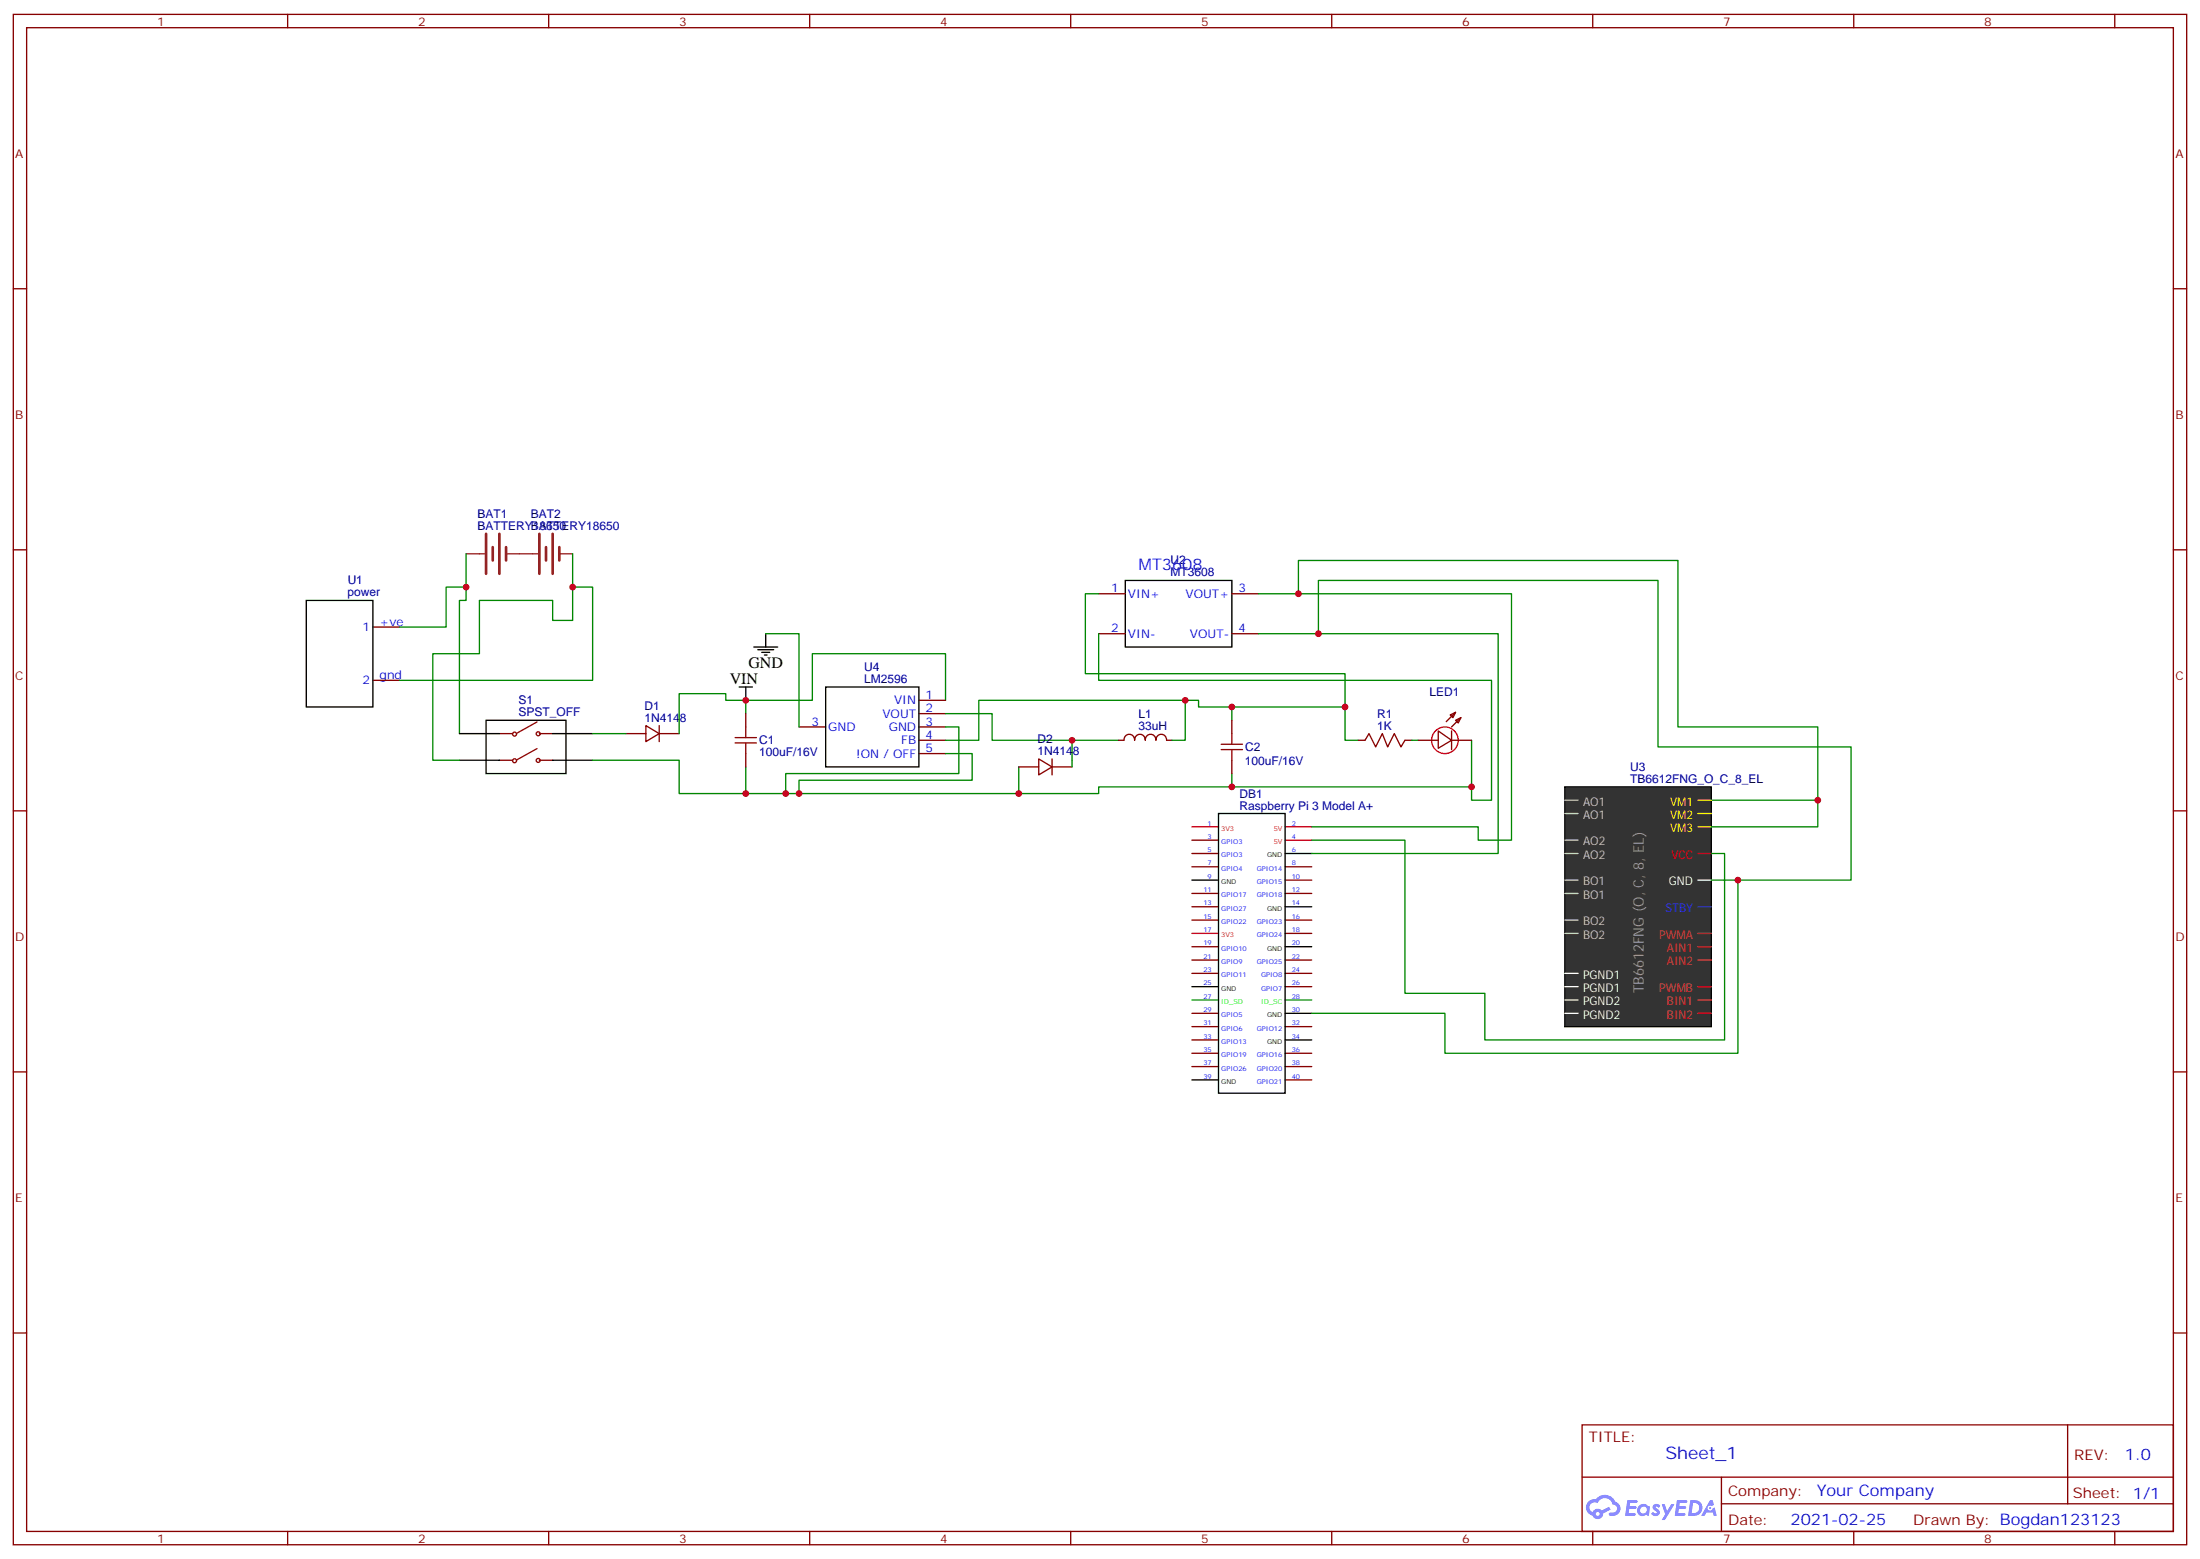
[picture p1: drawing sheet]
<svg xmlns="http://www.w3.org/2000/svg" width="583mm" height="413mm" viewBox="0 0 583 413" stroke-linecap="round" stroke-linejoin="round" font-family="sans-serif">
<g fill="none" stroke="#870000" stroke-width=".35">
<path d="M3.5 3.8h575.8v405.4h-575.8zM7.1 7.3h568.6v398.3h-568.6zM76.2 3.8v3.5M145.3 3.8v3.5M214.5 3.8v3.5M283.6 3.8v3.5M352.8 3.8v3.5M421.9 3.8v3.5M491.1 3.8v3.5M560.2 3.8v3.5M3.5 76.5h3.6M575.7 76.5h3.6"/>
<path d="M3.5 145.6h3.6M575.7 145.6h3.6M3.5 214.8h3.6M575.7 214.8h3.6M3.5 283.9h3.6M575.7 283.9h3.6M3.5 353.1h3.6M575.7 353.1h3.6M419.1 377.4h156.6v28.2h-156.6zM547.7 377.4v20.9M419.1 391.2h156.5M456 398.3h119.6"/>
<path d="M456 391.2v14.2M76.2 405.6v3.6M145.3 405.6v3.6M214.5 405.6v3.6M283.6 405.6v3.6M352.8 405.6v3.6M421.9 405.6v3.6M491.1 405.6v3.6M560.2 405.6v3.6"/>
</g>
<g fill="#5487ff">
<path d="M438.1 398.6a1.22 1.22 0 0 1 1.7 .2l-.4 .6a.47 .47 0 0 0-.3-.4 .47 .47 0 0 0-.5 .2v.1a1.23 1.23 0 0 1 .8 2 1.44 1.44 0 0 1-2-.3l.5-.6 .7 .5a.29 .29 0 0 0 .3-.3 .29 .29 0 0 0-.2-.3 1.04 1.04 0 0 1-.6-1.7z"/>
<path d="M431.1 397.3h2.3l.4 .2-.2 .5-1.8 .1-.1 .8h1.5l.3 .4-.3 .4h-1.6l-.2 1.1h1.7l.2 .3-.2 .3-2.6 .1z"/>
<path d="M444.2 397.3h2.4l.3 .2-.1 .5-1.8 .1-.2 .8h1.6l.3 .4-.4 .4h-1.6l-.1 1.1h1.7l.2 .3-.2 .3-2.7 .1z"/>
<path d="M453 397.3h.7l.3 1.3-.6 .3a.69 .69 0 0 0-1 .3 .69 .69 0 0 0 .4 .9 .69 .69 0 0 0 .9-.6l.5-.2 .6 2.2h-.8l-.3-.9h-1.7l-.5 .9h-.8z"/>
<path d="M440.2 398.4h.8l.6 1.8 1.1-1.8h.9l-2.6 4.2h-.8l.9-1.5z"/>
<path d="M447.8 397.3l-.6 4.2h1.3a2.11 2.11 0 0 0 2.5-2.1 2.11 2.11 0 0 0-2.5-2.1zM448.5 398.1a1.39 1.39 0 0 1 1.7 1.4 1.39 1.39 0 0 1-1.8 1.3h-.3z"/>
<path d="M434.1 399a1.54 1.54 0 0 0-.1 2.1 1.54 1.54 0 0 0 2.1 .1l.7 .3 .3-2.3-.2-.3h-.4a1.49 1.49 0 0 0-2.4 .1zM434.3 400a.95 .95 0 0 1 1.9 0 .95 .95 0 0 1-1.9 0z"/>
<path d="M420.8 397.7a2.18 2.18 0 0 0 1.1 3.7 1.44 1.44 0 0 0 1.6 .9 1.44 1.44 0 0 0 1.2-1.4l2-1-.5-.8-1.9 1a1.47 1.47 0 0 0-2.4 .4 1.39 1.39 0 0 1-.7-1.9 1.39 1.39 0 0 1 2-.5 2.12 2.12 0 0 1 2.2-1.3 2.12 2.12 0 0 1 1.9 1.7 1.14 1.14 0 0 1 1 1.4 1.14 1.14 0 0 1-1.6 .7 .43 .43 0 0 0-.5 .4 .43 .43 0 0 0 .4 .5 1.98 1.98 0 0 0 2.5-1.2 1.98 1.98 0 0 0-1.2-2.6 2.98 2.98 0 0 0-5.1-.6l-1.1 .1zM422.7 401a.55 .55 0 0 1 1.1 0 .55 .55 0 0 1-1.1 0z"/>
<circle cx="453" cy="399.4" r=".26"/>
</g>
<g fill="none" stroke="#f00" stroke-width=".35">
<path d="M315.7 219h7.1M340.4 219h7.1M340.4 222.5h7.1M315.7 247.2h7.1"/>
<circle cx="382.8" cy="196.1" r="3.5"/>
</g>
<g fill="none" stroke="#870000" stroke-width=".35">
<path d="M291 157.3h7.1M326.3 157.3h7.1M98.8 166.1h7M291 167.9h7.1M326.3 167.9h7.1M98.8 180.2h7M132.3 194.3h3.5M142.9 194.3h3.5M165.8 194.3h5.3M171.1 192.2l3.5 2.1-3.5 2.1zM174.6 194.3h5.3M174.6 192.2v4.2"/>
<path d="M197.6 189v3.5M197.6 199.6v3.5M211.7 192.5h7M243.4 185.5h7.1M243.4 189h7.1M243.4 192.5h7.1M243.4 196.1h7.1M243.4 199.6h7.1M296.3 196.1h1.4a1.42 1.42 0 0 1 1.5-1.6 1.42 1.42 0 0 1 1.4 1.6 1.42 1.42 0 0 1 1.4-1.6 1.42 1.42 0 0 1 1.4 1.6 1.42 1.42 0 0 1 1.4-1.6 1.42 1.42 0 0 1 1.4 1.6 1.42 1.42 0 0 1 1.4-1.6 1.42 1.42 0 0 1 1.4 1.6h1.4M326.3 190.8v3.5M359.8 196.1h1.8l1.1-1.8 1.7 3.5 1.8-3.5 1.4 3.5 1.8-3.5 1.7 3.5 1.1-1.7h1.7M375.7 196.1h5.3"/>
<path d="M381 193.6l3.5 2.5-3.5 2.1zM384.2 189.4l1.4-.7-.7 1.4zM384.5 196.1h5.3M384.5 193.6v4.9M385.6 190.8l1.4-.7-.7 1.4zM385.6 188.7l-2.5 2.4M132.3 201.4h3.5M142.9 201.4h3.5M269.9 203.1h5.3M275.2 201l3.5 2.1-3.5 2.1zM278.7 201v4.2M278.7 203.1h5.3"/>
<path d="M326.3 201.4v3.5M315.7 222.5h7.1M315.7 226.1h7.1M315.7 229.6h7.1M315.7 236.6h7.1M340.4 229.6h7.1M340.4 233.1h7.1M340.4 236.6h7.1M315.7 240.2h7.1M315.7 243.7h7.1M315.7 250.8h7.1M315.7 254.3h7.1"/>
<path d="M315.7 257.8h7.1M340.4 243.7h7.1M340.4 247.2h7.1M340.4 254.3h7.1M340.4 257.8h7.1M315.7 268.4h7.1M315.7 271.9h7.1M315.7 275.4h7.1M315.7 279h7.1M340.4 261.3h7.1M340.4 271.9h7.1M340.4 279h7.1"/>
<path d="M315.7 282.5h7.1M340.4 282.5h7.1M340.4 286h7.1"/>
</g>
<g fill="none" stroke="#000" stroke-width=".35">
<path d="M81.1 159h17.7v28.3h-17.7zM298.1 153.7h28.2v17.7h-28.2zM199.7 171.4h6.3M200.7 172.1h4.3M201.8 172.8h2.1M202.5 173.5h.7M202.8 167.9v3.5M121.7 194.3h10.6M128.8 190.8h21.1v14.1h-21.1zM146.4 194.3h10.6M195.8 182h3.5M197.6 182v3.5"/>
<path d="M218.7 182h24.7v21.1h-24.7zM121.7 201.4h10.6M146.4 201.4h10.6M322.8 215.5h17.6v74.1h-17.6zM315.7 233.1h7.1M340.4 226.1h7.1M340.4 240.2h7.1M340.4 250.8h7.1M315.7 261.3h7.1M340.4 268.4h7.1M340.4 275.4h7.1M315.7 286h7.1"/>
</g>
<path d="M315.7 264.9h7.1M340.4 264.9h7.1" fill="none" stroke="#0f0" stroke-width=".35"/>
<path d="M128.8 141.4v10.6M130.5 144.9v3.5M132.3 141.4v10.6M134.1 144.9v3.5M142.9 141.4v10.6M144.6 144.9v3.5M146.4 141.4v10.6M148.2 144.9v3.5" fill="none" stroke="#8c2424" stroke-width=".71"/>
<path d="M123.5 146.7h4.9M134.1 146.7h8.4M148.2 146.7h3.5" fill="none" stroke="#8c2424" stroke-width=".35"/>
<g fill="none" stroke="#008700" stroke-width=".35">
<path d="M123.5 146.7v12.3h-1.8v35.3M123.5 155.5h-5.3v10.6h-12.4M151.7 155.5h5.3v24.7h-51.2M151.7 146.7v17.6h-5.3v-5.3h-19.4v14.1h-12.3v28.3h7M291 157.3h-3.5v21.1h68.8v8.9M333.4 157.3h67v65.2h-8.8v-3.5h-44.1M344 157.3v-8.9h100.5v44.1h37v19.4h-28.2M202.8 167.9h8.9v24.6M291 167.9v12.3h104.1v31.7h-5.3v-3.5M333.4 167.9h63.5v58.2h-49.4M349.2 167.9v-14.2h90v44.1h51.2v35.3h-30M157 194.3h8.8"/>
<path d="M197.6 189v-3.5h-5.3v-1.8h-12.4v10.6M197.6 185.5h17.6v-12.4h35.3v12.4M250.5 192.5h3.5v12.4h-45.9v5.3M250.5 199.6h7v7.1h-45.8v3.5M250.5 189h12.3v7.1h21.2v7M284 196.1h12.3M314 185.5v10.6h-3.6M326.3 190.8v-3.5h-8.8v-1.8h-58.2v10.6h-8.8M326.3 187.3h30v8.8h3.5M373.9 196.1h1.8M389.8 196.1v12.3h-63.5M157 201.4h22.9v8.8h17.7v-7.1"/>
<path d="M269.9 203.1v7.1h-72.3M326.3 204.9v3.5h-35.3v1.8h-21.1"/>
</g>
<g fill="none" stroke="#a10000" stroke-width=".35">
<path d="M142.3 191.2l-5.4 3M142.3 198.3l-5.4 3M194.7 196.8h5.7M194.7 195.4h5.7M197.6 192.5v2.9M197.6 196.8v2.8M323.5 198.5h5.6M323.5 197.1h5.6M326.3 194.3v2.8M326.3 198.5v2.9"/>
<circle cx="136.3" cy="194.4" r=".53"/>
<circle cx="142.6" cy="194.4" r=".53"/>
<circle cx="136.3" cy="201.5" r=".53"/>
<circle cx="142.6" cy="201.4" r=".53"/>
</g>
<path d="M387 190.1l-2.5 2.4" fill="none" stroke="#800000" stroke-width=".35"/>
<path d="M414.5 208.4h38.8v63.5h-38.8z" fill="#333" stroke="#000" stroke-width=".35"/>
<path d="M414.5 211.9h3.5M414.5 215.5h3.5M414.5 222.5h3.5M414.5 226.1h3.5M414.5 233.1h3.5M414.5 236.6h3.5M414.5 243.7h3.5M414.5 247.2h3.5" fill="none" stroke="#ccc" stroke-width=".35"/>
<path d="M449.8 233.1h3.5M414.5 257.8h3.5M414.5 261.3h3.5M414.5 264.9h3.5M414.5 268.4h3.5" fill="none" stroke="#fff" stroke-width=".35"/>
<path d="M449.8 215.5h3.5M449.8 219h3.5M449.8 211.9h3.5" fill="none" stroke="#ff0" stroke-width=".35"/>
<path d="M449.8 261.3h3.5M449.8 268.4h3.5M449.8 264.9h3.5" fill="none" stroke="#f09" stroke-width=".35"/>
<path d="M449.8 240.2h3.5" fill="none" stroke="#069" stroke-width=".35"/>
<path d="M449.8 226.1h3.5" fill="none" stroke="#f00" stroke-width=".35"/>
<path d="M449.8 250.8h3.5M449.8 254.3h3.5M449.8 247.2h3.5" fill="none" stroke="#f60" stroke-width=".35"/>
<path d="M481.5 211.9v7.1h-28.2M347.5 222.5h24.7v40.6h21.1v12.3h63.5v-49.3h-3.5M453.3 233.1h7.1v45.9h-77.6v-10.6h-35.3" fill="none" stroke="#008700" stroke-width=".35"/>
<g fill="#c00">
<circle cx="123.5" cy="155.5" r=".88"/>
<circle cx="151.7" cy="155.5" r=".88"/>
<circle cx="197.6" cy="185.5" r=".88"/>
<circle cx="197.6" cy="210.2" r=".88"/>
<circle cx="208.1" cy="210.2" r=".88"/>
<circle cx="211.7" cy="210.2" r=".88"/>
<circle cx="269.9" cy="210.2" r=".88"/>
<circle cx="284" cy="196.1" r=".88"/>
<circle cx="314" cy="185.5" r=".88"/>
<circle cx="326.3" cy="187.3" r=".88"/>
<circle cx="326.3" cy="208.4" r=".88"/>
<circle cx="356.3" cy="187.3" r=".88"/>
<circle cx="389.8" cy="208.4" r=".88"/>
<circle cx="344" cy="157.3" r=".88"/>
<circle cx="349.3" cy="167.9" r=".88"/>
<circle cx="481.5" cy="211.9" r=".88"/>
<circle cx="460.4" cy="233.1" r=".88"/>
</g>
<text font-size="4.6" fill="#00f" x="441.2" y="386.4">Sheet_1</text>
<g font-size="4.2" fill="#00f">
<text x="301.6" y="150.9">MT3608</text>
<text x="562.9" y="386.7">1.0</text>
<text x="481.3" y="396.2">Your Company</text>
<text x="474.4" y="404">2021-02-25</text>
</g>
<g font-size="4.2">
<text x="198.3" y="177">GND</text>
<text x="193.3" y="181.3">VIN</text>
</g>
<text font-size="3.9" fill="#999" x="435.4" y="263.1" transform="rotate(-90 435.4 263.1)">TB6612FNG (O, C, 8, EL)</text>
<g font-size="3.9" fill="#800">
<text x="420.9" y="382">TITLE:</text>
<text x="549.5" y="386.7">REV:</text>
<text x="457.8" y="396.2">Company:</text>
<text x="549.1" y="396.8">Sheet: 1/1</text>
<text x="457.8" y="403.9">Date:</text>
<text x="506.8" y="403.9">Drawn By: Bogdan123123</text>
</g>
<g font-size="3.2" fill="#800">
<text x="41.6" y="6.8">1</text>
<text x="110.8" y="6.8">2</text>
<text x="179.9" y="6.8">3</text>
<text x="249.1" y="6.8">4</text>
<text x="318.2" y="6.8">5</text>
<text x="387.3" y="6.8">6</text>
<text x="456.5" y="6.8">7</text>
<text x="525.6" y="6.8">8</text>
<text x="4.1" y="41.9">A</text>
<text x="576.3" y="41.9">A</text>
<text x="4.1" y="111.1">B</text>
<text x="576.3" y="111.1">B</text>
<text x="4.1" y="180.2">C</text>
<text x="576.3" y="180.2">C</text>
<text x="4.1" y="249.3">D</text>
<text x="576.3" y="249.3">D</text>
<text x="4.1" y="318.5">E</text>
<text x="576.3" y="318.5">E</text>
<text x="41.6" y="408.6">1</text>
<text x="110.8" y="408.6">2</text>
<text x="179.9" y="408.6">3</text>
<text x="249.1" y="408.6">4</text>
<text x="318.2" y="408.6">5</text>
<text x="387.3" y="408.6">6</text>
<text x="456.5" y="408.6">7</text>
<text x="525.6" y="408.6">8</text>
</g>
<g font-size="3.2" fill="#000080">
<text x="126.5" y="137.2">BAT1</text>
<text x="140.6" y="137.2">BAT2</text>
<text x="126.5" y="140.3">BATTERY18650</text>
<text x="140.6" y="140.3">BATTERY18650</text>
<text x="310.1" y="149.5">U2</text>
<text x="92.1" y="154.8">U1</text>
<text x="310.1" y="152.7">MT3608</text>
<text x="92.1" y="158">power</text>
<text x="229" y="177.7">U4</text>
<text x="229" y="180.9">LM2596</text>
<text x="378.6" y="184.4">LED1</text>
<text x="137.3" y="189.7">SPST_OFF</text>
<text x="137.3" y="186.5">S1</text>
<text x="170.8" y="191.1">1N4148</text>
<text x="170.8" y="188">D1</text>
<text x="301.6" y="190.3">L1</text>
<text x="364.8" y="190.1">R1</text>
<text x="201.1" y="197.1">C1</text>
<text x="274.8" y="196.8">D2</text>
<text x="301.6" y="193.4">33uH</text>
<text x="364.8" y="193.3">1K</text>
<text x="201.1" y="200.3">100uF/16V</text>
<text x="274.8" y="200">1N4148</text>
<text x="329.8" y="202.5">100uF/16V</text>
<text x="329.8" y="199">C2</text>
<text x="431.8" y="207.4">TB6612FNG_O_C_8_EL</text>
<text x="431.8" y="204.2">U3</text>
<text x="328.3" y="214.4">Raspberry Pi 3 Model A+</text>
<text x="328.3" y="211.3">DB1</text>
</g>
<g font-size="3.2" fill="#00f">
<text x="294.3" y="156.9">1</text>
<text x="298.8" y="158.3">VIN+</text>
<text x="314.1" y="158.3">VOUT+</text>
<text x="328.1" y="156.9">3</text>
<text x="96.1" y="167.1">1</text>
<text x="100.5" y="165.7">+ve</text>
<text x="294.3" y="167.5">2</text>
<text x="328.1" y="167.5">4</text>
<text x="298.8" y="168.9">VIN-</text>
<text x="315.2" y="168.9">VOUT-</text>
<text x="100.5" y="179.8">gnd</text>
<text x="96.1" y="181.3">2</text>
<text x="245.2" y="185.1">1</text>
<text x="233.8" y="190.1">VOUT</text>
<text x="236.8" y="186.5">VIN</text>
<text x="245.2" y="188.7">2</text>
<text x="214.9" y="192.2">3</text>
<text x="219.4" y="193.6">GND</text>
<text x="235.4" y="193.6">GND</text>
<text x="238.7" y="197.1">FB</text>
<text x="245.2" y="192.2">3</text>
<text x="245.2" y="195.7">4</text>
<text x="226.8" y="200.7">!ON / OFF</text>
<text x="245.2" y="199.2">5</text>
</g>
<g font-size="3.2" fill="#ccc">
<text x="419.3" y="213.4">AO1</text>
<text x="419.3" y="216.9">AO1</text>
<text x="419.3" y="223.9">AO2</text>
<text x="419.3" y="227.5">AO2</text>
<text x="419.3" y="234.5">BO1</text>
<text x="419.3" y="238.1">BO1</text>
<text x="419.3" y="245.1">BO2</text>
<text x="419.3" y="248.6">BO2</text>
</g>
<g font-size="3.2" fill="#ff0">
<text x="442.4" y="213.4">VM1</text>
<text x="442.4" y="216.9">VM2</text>
<text x="442.4" y="220.4">VM3</text>
</g>
<text font-size="3.2" fill="#f00" x="442.8" y="227.5">VCC</text>
<g font-size="3.2" fill="#fff">
<text x="442.1" y="234.5">GND</text>
<text x="419.3" y="259.2">PGND1</text>
<text x="419.3" y="262.7">PGND1</text>
<text x="419.3" y="266.3">PGND2</text>
<text x="419.3" y="269.8">PGND2</text>
</g>
<text font-size="3.2" fill="#06f" x="441.2" y="241.6">STBY</text>
<g font-size="3.2" fill="#f60">
<text x="439.5" y="248.6">PWMA</text>
<text x="441.6" y="252.2">AIN1</text>
<text x="441.6" y="255.7">AIN2</text>
</g>
<g font-size="3.2" fill="#f09">
<text x="439.6" y="262.7">PWMB</text>
<text x="441.6" y="269.8">BIN2</text>
<text x="441.6" y="266.3">BIN1</text>
</g>
<g font-size="1.8" fill="#00f">
<text x="319.9" y="218.7">1</text>
<text x="342.2" y="218.7">2</text>
<text x="319.9" y="222.2">3</text>
<text x="319.9" y="225.7">5</text>
<text x="323.5" y="223.6">GPIO3</text>
<text x="323.5" y="227.1">GPIO3</text>
<text x="342.2" y="222.2">4</text>
<text x="342.2" y="225.7">6</text>
<text x="319.9" y="229.2">7</text>
<text x="319.9" y="232.8">9</text>
<text x="323.5" y="230.6">GPIO4</text>
<text x="332.9" y="230.6">GPIO14</text>
<text x="342.2" y="229.2">8</text>
<text x="342.2" y="232.8">10</text>
<text x="318.8" y="236.3">11</text>
<text x="318.8" y="239.8">13</text>
<text x="323.5" y="237.7">GPIO17</text>
<text x="332.9" y="234.2">GPIO15</text>
<text x="332.9" y="237.7">GPIO18</text>
<text x="342.2" y="236.3">12</text>
<text x="342.2" y="239.8">14</text>
<text x="318.8" y="243.3">15</text>
<text x="323.5" y="241.2">GPIO27</text>
<text x="323.5" y="244.8">GPIO22</text>
<text x="332.9" y="244.8">GPIO23</text>
<text x="342.2" y="243.3">16</text>
<text x="318.8" y="246.9">17</text>
<text x="318.8" y="250.4">19</text>
<text x="323.5" y="251.8">GPIO10</text>
<text x="332.9" y="248.3">GPIO24</text>
<text x="342.2" y="246.9">18</text>
<text x="342.2" y="250.4">20</text>
<text x="318.8" y="253.9">21</text>
<text x="318.8" y="257.5">23</text>
<text x="323.5" y="255.3">GPIO9</text>
<text x="332.9" y="255.3">GPIO25</text>
<text x="342.2" y="253.9">22</text>
<text x="342.2" y="257.5">24</text>
<text x="318.8" y="261">25</text>
<text x="323.5" y="258.9">GPIO11</text>
<text x="334" y="258.9">GPIO8</text>
<text x="334" y="262.4">GPIO7</text>
<text x="342.2" y="261">26</text>
<text x="318.8" y="264.5">27</text>
<text x="318.8" y="268">29</text>
<text x="323.5" y="269.5">GPIO5</text>
<text x="342.2" y="264.5">28</text>
<text x="342.2" y="268">30</text>
<text x="318.8" y="271.6">31</text>
<text x="318.8" y="275.1">33</text>
<text x="323.5" y="273">GPIO6</text>
<text x="332.9" y="273">GPIO12</text>
<text x="342.2" y="271.6">32</text>
<text x="342.2" y="275.1">34</text>
<text x="318.8" y="278.6">35</text>
<text x="323.5" y="276.5">GPIO13</text>
<text x="323.5" y="280">GPIO19</text>
<text x="332.9" y="280">GPIO16</text>
<text x="342.2" y="278.6">36</text>
<text x="318.8" y="282.2">37</text>
<text x="318.8" y="285.7">39</text>
<text x="323.5" y="283.6">GPIO26</text>
<text x="332.9" y="283.6">GPIO20</text>
<text x="332.9" y="287.1">GPIO21</text>
<text x="342.2" y="282.2">38</text>
<text x="342.2" y="285.7">40</text>
</g>
<g font-size="1.8" fill="#f00">
<text x="323.5" y="220.1">3V3</text>
<text x="337.4" y="220.1">5V</text>
<text x="337.4" y="223.6">5V</text>
<text x="323.5" y="248.3">3V3</text>
</g>
<g font-size="1.8">
<text x="335.7" y="227.1">GND</text>
<text x="323.5" y="234.2">GND</text>
<text x="335.7" y="241.2">GND</text>
<text x="335.7" y="251.8">GND</text>
<text x="323.5" y="262.4">GND</text>
<text x="335.7" y="269.5">GND</text>
<text x="335.7" y="276.5">GND</text>
<text x="323.5" y="287.1">GND</text>
</g>
<g font-size="1.8" fill="#0f0">
<text x="323.5" y="265.9">ID_SD</text>
<text x="334.1" y="265.9">ID_SC</text>
</g>
</svg>
